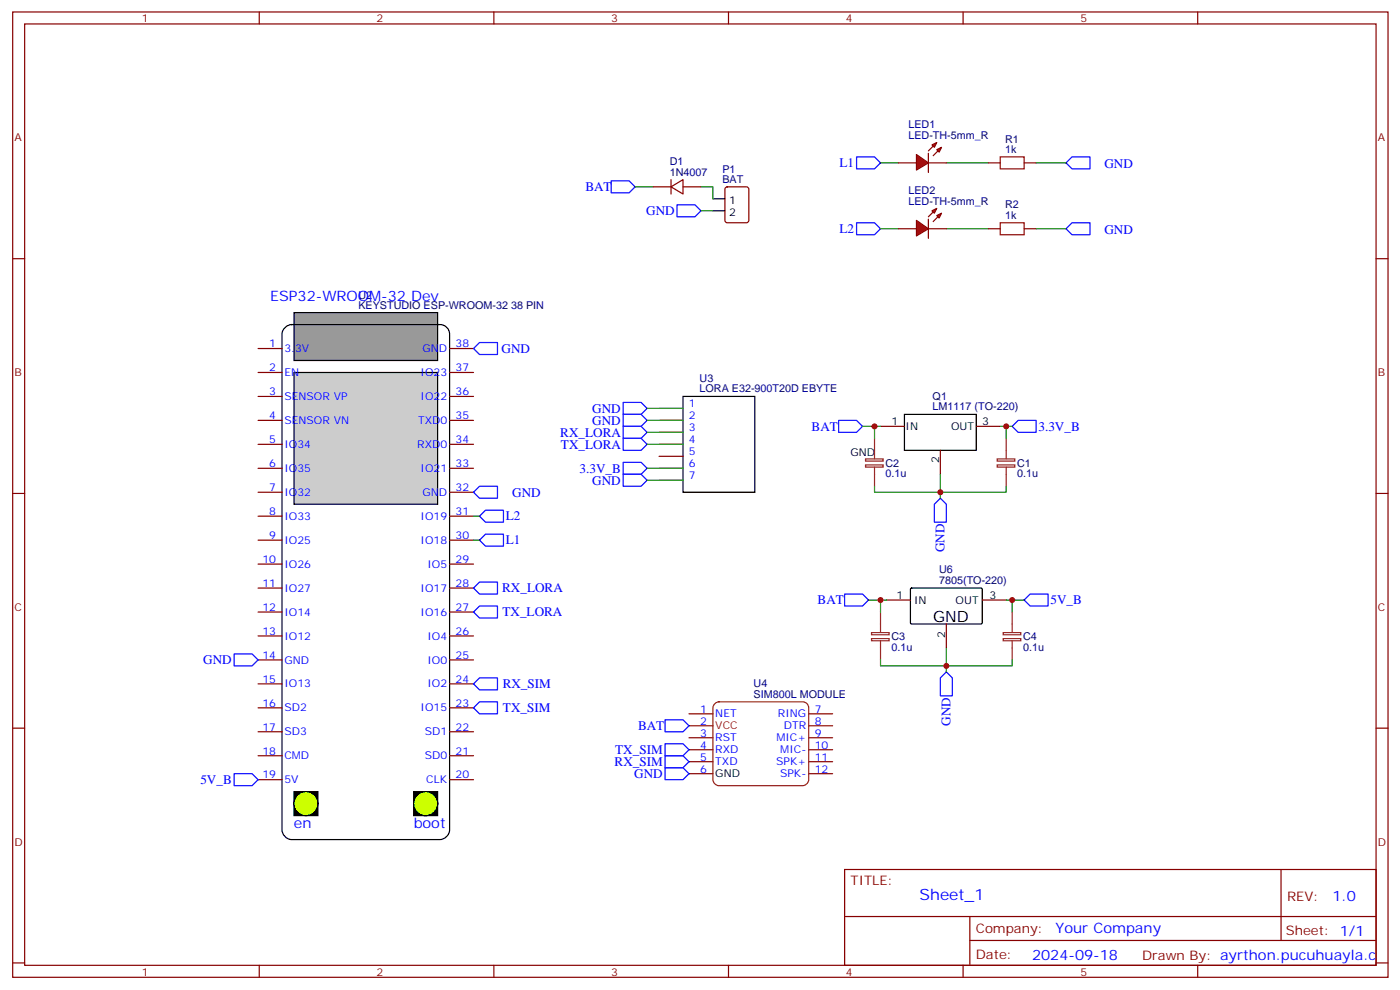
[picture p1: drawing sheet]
<svg xmlns="http://www.w3.org/2000/svg" width="413mm" height="292mm" viewBox="0 0 413 292" stroke-linecap="round" stroke-linejoin="round" font-family="sans-serif">
<g fill="none" stroke="#870000" stroke-width=".35">
<path d="M3.7 3.5h405.4v284.4h-405.4zM7.3 7.1h398.3v277.2h-398.3zM76.4 3.5v3.6M145.6 3.5v3.6M214.7 3.5v3.6M283.8 3.5v3.6M353 3.5v3.6M3.7 76.2h3.6M405.6 76.2h3.5M3.7 145.3h3.6M405.6 145.3h3.5M3.7 214.5h3.6"/>
<path d="M405.6 214.5h3.5M248.9 256.1h156.7v28.2h-156.7zM377.5 256.1l.1 20.9M249 270h156.4M285.8 277h119.6M285.8 270v14.1M3.7 283.6h3.6M76.4 284.3v3.6M145.6 284.3v3.6M214.7 284.3v3.6M283.8 284.3v3.6M353 284.3v3.6"/>
<path d="M405.6 283.6h3.5"/>
</g>
<path d="M86.6 92.1h42.4v14.1h-42.4z" fill="#999" stroke="#000" stroke-width=".35"/>
<path d="M86.6 109.7h42.4v38.8h-42.4z" fill="#ccc" stroke="#000" stroke-width=".35"/>
<path d="M83.8 96.7a2.99 2.99 0 0 1 2.1-1.1h43.8a2.82 2.82 0 0 1 2.8 2.8v146.1a3 3 0 0 1-2.8 2.8h-43.8a3 3 0 0 1-2.8-2.8v-146.1l.1-.6z" fill="none" stroke="#000" stroke-width=".35"/>
<g fill="none" stroke="#870000" stroke-width=".35">
<path d="M76.1 102.7h7M76.1 109.7h7M76.1 116.8h7M132.5 102.7h7.1M132.5 109.7h7.1M132.5 116.8h7.1M76.1 123.8h7M76.1 130.9h7M76.1 137.9h7M132.5 123.8h7.1M132.5 130.9h7.1M132.5 137.9h7.1"/>
<path d="M76.1 145h7M76.1 152h7M76.1 159.1h7M132.5 145h7.1M132.5 152h7.1M132.5 159.1h7.1M76.1 166.2h7M76.1 173.2h7M132.5 166.2h7.1M132.5 173.2h7.1M76.1 180.3h7M76.1 187.3h7"/>
<path d="M76.1 194.4h7M132.5 180.3h7.1M132.5 187.3h7.1M132.5 194.4h7.1M76.1 201.4h7M76.1 208.5h7M76.1 215.5h7M132.5 201.4h7.1M132.5 208.5h7.1M132.5 215.5h7.1M76.1 222.6h7M76.1 229.7h7"/>
<path d="M132.5 222.6h7.1M132.5 229.7h7.1"/>
</g>
<path d="M86.6 233.2h7.1v7h-7.1z" fill="#000" stroke="#000" stroke-width=".35"/>
<g fill="#cf0" stroke="#000" stroke-width=".35">
<circle cx="90.2" cy="236.7" r="3.5"/>
<circle cx="125.4" cy="236.7" r="3.5"/>
</g>
<path d="M121.9 233.2h7.1v7h-7.1z" fill="#000" stroke="#000" stroke-width=".35"/>
<circle cx="125.4" cy="236.7" r="3.5" fill="#cf0" stroke="#000" stroke-width=".35"/>
<path d="M210.1 58.6h3.5M210.1 62.1h3.5M201.3 116.8h21.2v28.2h-21.2zM266.6 122.1h21.1v10.5h-21.1zM268.4 173.4l.3-.2 20.6 .1 .2 .3-.1 10-.3 .2-20.6-.1-.2-.3z" fill="none" stroke="#000" stroke-width=".35"/>
<g fill="none" stroke="#870000" stroke-width=".35">
<path d="M213.9 55.2l.4-.2h5.7l.6 .5 .1 9.4-.5 .7h-5.9l-.6-.4-.1-9.5zM291.3 48h3.5M301.8 48h3.6M291.3 67.4h3.5M301.8 67.4h3.6M194.2 137.9h7.1M194.2 134.4h7.1M194.2 130.9h7.1M194.2 127.4h7.1M194.2 123.8h7.1M194.2 120.3h7.1M259.5 125.6h7.1"/>
<path d="M277.1 132.6v7.1M287.7 125.6h7.1M194.2 141.5h7.1M261.3 176.7h7M289.5 176.7h7M278.9 183.8v7.1"/>
</g>
<g fill="none" stroke="#00f" stroke-width=".35">
<path d="M180.1 53.3h5.3l1.8 1.7-1.8 1.8h-5.3zM252.4 46.2h5.3l1.8 1.8-1.8 1.7h-5.3zM314.2 48l1.7-1.8h5.3v3.5h-5.3zM199.5 60.3h5.3l1.8 1.8-1.8 1.8h-5.3zM252.4 65.6h5.3l1.8 1.8-1.8 1.7h-5.3zM315.9 65.6h5.3v3.5h-5.3l-1.7-1.7zM141.3 100.9h5.3v3.5h-5.3l-1.7-1.7zM183.7 118.5h5.2l1.8 1.8-1.8 1.8h-5.2zM183.7 122.1h5.2l1.8 1.7-1.8 1.8h-5.2zM183.7 125.6h5.2l1.8 1.8-1.8 1.7h-5.2zM183.7 129.1h5.2l1.8 1.8-1.8 1.7h-5.2zM183.7 136.2h5.2l1.8 1.7-1.8 1.8h-5.2z"/>
<path d="M183.7 139.7h5.2l1.8 1.8-1.8 1.7h-5.2zM247.2 123.8h5.2l1.8 1.8-1.8 1.8h-5.2zM298.3 125.6l1.8-1.8h5.3v3.6h-5.3zM139.6 145l1.7-1.8h5.3v3.6h-5.3zM141.3 159.1l1.8-1.8h5.3v3.6h-5.3zM141.3 152l1.8-1.7h5.3v3.5h-5.3zM277.1 146.8l1.8 1.7v5.3h-3.5v-5.3zM141.3 171.4h5.3v3.6h-5.3l-1.7-1.8zM248.9 175h5.3l1.8 1.7-1.8 1.8h-5.3zM301.8 176.7l1.8-1.7h5.3v3.5h-5.3zM69 192.6h5.3l1.8 1.8-1.8 1.7h-5.3zM139.6 180.3l1.7-1.8h5.3v3.5h-5.3z"/>
<path d="M141.3 199.7h5.3v3.5h-5.3l-1.7-1.8zM278.9 197.9l1.8 1.8v5.3h-3.6v-5.3zM141.3 206.7h5.3v3.6h-5.3l-1.7-1.8zM69 227.9h5.3l1.8 1.8-1.8 1.7h-5.3z"/>
</g>
<g fill="none" stroke="#008700" stroke-width=".35">
<path d="M187.2 55h5.3M206.6 55h3.5v3.6M259.5 48h5.3M278.9 48h12.4M305.4 48h8.8M206.6 62.1h3.5M259.5 67.4h5.3M278.9 67.4h12.4M305.4 67.4h8.8M190.7 127.4h10.6M190.7 130.9h10.6M190.7 137.9h10.6"/>
<path d="M254.2 125.6h5.3M257.7 125.6v3.5M277.1 139.7v7.1M294.8 125.6h3.5M296.5 125.6v3.5M139.6 152h1.7M139.6 159.1h1.7M190.7 141.5h10.6M257.7 143.2v1.8h38.8v-1.8M256 176.7h5.3M259.5 176.7v3.6M296.5 176.7h5.3"/>
<path d="M298.3 176.7v3.6M259.5 194.4v1.7h38.8v-1.7M278.9 190.9v7"/>
</g>
<g fill="none" stroke="#8c2424" stroke-width=".35">
<path d="M255.1 135.2h5.2v.6h-5.2zM255.1 136.9h5.2v.7h-5.2zM257.7 129.1v6M257.7 137.6v5.6M293.9 135.2h5.2v.6h-5.2zM293.9 136.9h5.2v.7h-5.2zM296.5 129.1v6M296.5 137.6v5.6M256.9 186.3h5.1v.7h-5.1zM256.9 188.1h5.1v.6h-5.1zM259.5 180.3v6M259.5 188.7v5.7"/>
<path d="M295.7 186.3h5.1v.7h-5.1zM295.7 188.1h5.1v.6h-5.1zM298.3 180.3v6M298.3 188.7v5.7"/>
</g>
<path d="M294.8 46.2h7v3.5h-7zM294.8 65.6h7v3.5h-7z" fill="none" stroke="#a10000" stroke-width=".35"/>
<g fill="#f00" stroke="#870000" stroke-width=".35">
<path d="M270.1 45.5l3.5 2.5-3.5 2.1z"/>
<path d="M273.6 45.2v5.6z"/>
</g>
<g fill="#870000" stroke="#870000" stroke-width=".35">
<path d="M273.6 44.4l1.4-1.4z"/>
<path d="M275 45.9l1.4-1.5z"/>
</g>
<g fill="#f00" stroke="#870000" stroke-width=".35">
<path d="M274.7 42.7l1.4-.7-.7 1.4z"/>
<path d="M276.1 44.1l1.4-.7-.7 1.4z"/>
</g>
<path d="M264.8 48h5.3M273.6 48h5.3" fill="none" stroke="#870000" stroke-width=".35"/>
<g fill="#f00" stroke="#870000" stroke-width=".35">
<path d="M270.1 64.9l3.5 2.5-3.5 2.1z"/>
<path d="M273.6 64.6v5.6z"/>
</g>
<g fill="#870000" stroke="#870000" stroke-width=".35">
<path d="M273.6 63.9l1.4-1.5z"/>
<path d="M275 65.3l1.4-1.4z"/>
</g>
<g fill="#f00" stroke="#870000" stroke-width=".35">
<path d="M274.7 62.1l1.4-.7-.7 1.4z"/>
<path d="M276.1 63.5l1.4-.7-.7 1.4z"/>
</g>
<g fill="none" stroke="#870000" stroke-width=".35">
<path d="M192.5 55h5.3M197.8 55l3.5-2.1v4.2zM197.8 52.9v4.2M201.3 55h5.3M264.8 67.4h5.3M273.6 67.4h5.3M203.1 210.3h7M203.1 213.8h7M203.1 217.3h7M238.3 210.3h7.1M238.3 213.8h7.1M238.3 217.3h7.1"/>
<path d="M203.1 220.8h7M203.1 224.4h7M203.1 227.9h7M238.3 220.8h7.1M238.3 224.4h7.1M238.3 227.9h7.1"/>
</g>
<path d="M190.7 120.3h10.6M190.7 123.8h10.6" fill="none" stroke="#008700" stroke-width=".35"/>
<path d="M210.7 207.2l1.2-.5h24.7a1.76 1.76 0 0 1 1.7 1.8v21.2a1.89 1.89 0 0 1-1.7 1.7h-24.7a1.89 1.89 0 0 1-1.8-1.7v-21.2z" fill="none" stroke="#930" stroke-width=".35"/>
<path d="M196 219.1h5.3l1.8 1.7-1.8 1.8h-5.3zM196 212h5.3l1.8 1.8-1.8 1.7h-5.3zM196 226.1h5.3l1.8 1.8-1.8 1.8h-5.3zM196 222.6h5.3l1.8 1.8-1.8 1.7h-5.3z" fill="none" stroke="#00f" stroke-width=".35"/>
<g fill="#c00">
<circle cx="257.7" cy="125.6" r=".88"/>
<circle cx="277.1" cy="145" r=".88"/>
<circle cx="296.5" cy="125.6" r=".88"/>
<circle cx="259.5" cy="176.7" r=".88"/>
<circle cx="278.9" cy="196.1" r=".88"/>
<circle cx="298.3" cy="176.7" r=".88"/>
</g>
<text font-size="4.6" x="275" y="183.1">GND</text>
<text font-size="4.6" fill="#00f" x="271" y="265.1">Sheet_1</text>
<g font-size="4.2" fill="#00f">
<text x="79.6" y="88.5">ESP32-WROOM-32 Dev</text>
<text x="86.6" y="243.8">en</text>
<text x="121.9" y="243.8">boot</text>
<text x="392.7" y="265.4">1.0</text>
<text x="311.1" y="274.9">Your Company</text>
<text x="304.2" y="282.7">2024-09-18</text>
</g>
<g font-size="3.9" fill="#00f">
<text x="247.4" y="49.2">L1</text>
<text x="325.5" y="49.4">GND</text>
<text x="172.5" y="56.3">BAT</text>
<text x="190.4" y="63.3">GND</text>
<text x="247.4" y="68.6">L2</text>
<text x="325.5" y="68.8">GND</text>
<text x="147.8" y="103.9">GND</text>
<text x="174.6" y="121.5">GND</text>
<text x="174.6" y="125.1">GND</text>
<text x="165.1" y="128.6">RX_LORA</text>
<text x="239.2" y="126.8">BAT</text>
<text x="306.1" y="126.8">3.3V_B</text>
<text x="165.3" y="132.1">TX_LORA</text>
<text x="170.8" y="139.2">3.3V_B</text>
<text x="174.6" y="142.7">GND</text>
<text x="151" y="146.3">GND</text>
<text x="149.1" y="153.3">L2</text>
<text x="149.1" y="160.4">L1</text>
<text x="278.4" y="162.7" transform="rotate(-90 278.4 162.7)">GND</text>
<text x="148" y="174.5">RX_LORA</text>
<text x="241" y="178">BAT</text>
<text x="309.6" y="178">5V_B</text>
<text x="148.1" y="181.5">TX_LORA</text>
<text x="59.9" y="195.6">GND</text>
<text x="148.1" y="202.7">RX_SIM</text>
<text x="148.2" y="209.8">TX_SIM</text>
<text x="188" y="215.1">BAT</text>
<text x="280.2" y="213.8" transform="rotate(-90 280.2 213.8)">GND</text>
<text x="181.1" y="225.6">RX_SIM</text>
<text x="181.3" y="222.1">TX_SIM</text>
<text x="59.1" y="230.9">5V_B</text>
<text x="186.9" y="229.1">GND</text>
</g>
<g font-size="3.9" fill="#800">
<text x="250.7" y="260.7">TITLE:</text>
<text x="379.3" y="265.4">REV:</text>
<text x="287.6" y="274.9">Company:</text>
<text x="379" y="275.5">Sheet: 1/1</text>
<text x="287.6" y="282.6">Date:</text>
<text x="336.6" y="282.7">Drawn By: ayrthon.pucuhuayla.c</text>
</g>
<g font-size="3.2" fill="#800">
<text x="41.8" y="6.5">1</text>
<text x="111" y="6.5">2</text>
<text x="180.1" y="6.5">3</text>
<text x="249.3" y="6.5">4</text>
<text x="318.4" y="6.5">5</text>
<text x="4.3" y="41.6">A</text>
<text x="406.1" y="41.6">A</text>
<text x="4.3" y="110.8">B</text>
<text x="406.1" y="110.8">B</text>
<text x="4.3" y="179.9">C</text>
<text x="406.1" y="179.9">C</text>
<text x="4.3" y="249.1">D</text>
<text x="406.1" y="249.1">D</text>
<text x="41.8" y="287.3">1</text>
<text x="111" y="287.3">2</text>
<text x="180.1" y="287.3">3</text>
<text x="249.3" y="287.3">4</text>
<text x="318.4" y="287.3">5</text>
</g>
<g font-size="3.2" fill="#000080">
<text x="267.7" y="40.9">LED-TH-5mm_R</text>
<text x="267.7" y="37.7">LED1</text>
<text x="296.2" y="45.2">1k</text>
<text x="296.2" y="42">R1</text>
<text x="197.4" y="51.9">1N4007</text>
<text x="197.4" y="48.7">D1</text>
<text x="212.9" y="54">BAT</text>
<text x="212.9" y="51">P1</text>
<text x="267.7" y="57.1">LED2</text>
<text x="267.7" y="60.3">LED-TH-5mm_R</text>
<text x="296.2" y="64.6">1k</text>
<text x="296.2" y="61.4">R2</text>
<text x="105.6" y="88">U2</text>
<text x="105.6" y="91">KEYSTUDIO ESP-WROOM-32 38 PIN</text>
<text x="206.2" y="112.5">U3</text>
<text x="206.2" y="115.5">LORA E32-900T20D EBYTE</text>
<text x="274.9" y="117.8">Q1</text>
<text x="274.9" y="120.8">LM1117 (TO-220)</text>
<text x="261" y="137.4">C2</text>
<text x="299.8" y="137.4">C1</text>
<text x="261" y="140.5">0.1u</text>
<text x="299.8" y="140.5">0.1u</text>
<text x="276.8" y="172.1">7805(TO-220)</text>
<text x="276.8" y="168.9">U6</text>
<text x="262.7" y="191.6">0.1u</text>
<text x="262.7" y="188.6">C3</text>
<text x="301.6" y="191.6">0.1u</text>
<text x="301.6" y="188.6">C4</text>
<text x="222.1" y="202.4">U4</text>
<text x="222.1" y="205.6">SIM800L MODULE</text>
</g>
<g font-size="3.2">
<text x="214.9" y="60">1</text>
<text x="214.9" y="63.5">2</text>
<text x="262.8" y="125.2">1</text>
<text x="289.5" y="125.2">3</text>
<text x="266.9" y="126.6">IN</text>
<text x="280.3" y="126.6">OUT</text>
<text x="250.7" y="134.4">GND</text>
<text x="276.8" y="136.4" transform="rotate(-90 276.8 136.4)">2</text>
<text x="264.2" y="176.4">1</text>
<text x="269.4" y="177.8">IN</text>
<text x="281.7" y="177.8">OUT</text>
<text x="291.6" y="176.4">3</text>
<text x="278.6" y="187.9" transform="rotate(-90 278.6 187.9)">2</text>
<text x="210.8" y="229">GND</text>
</g>
<g font-size="3.2" fill="#00f">
<text x="79.3" y="102.3">1</text>
<text x="83.8" y="103.7">3.3V</text>
<text x="124.5" y="103.7">GND</text>
<text x="134.3" y="102.3">38</text>
<text x="79.3" y="109.4">2</text>
<text x="83.8" y="110.8">EN</text>
<text x="123.9" y="110.8">IO23</text>
<text x="134.3" y="109.4">37</text>
<text x="79.3" y="116.4">3</text>
<text x="83.8" y="117.8">SENSOR VP</text>
<text x="123.9" y="117.8">IO22</text>
<text x="134.3" y="116.4">36</text>
<text x="203.1" y="119.9">1</text>
<text x="79.3" y="123.5">4</text>
<text x="83.8" y="124.9">SENSOR VN</text>
<text x="123.2" y="124.9">TXD0</text>
<text x="134.3" y="123.5">35</text>
<text x="203.1" y="123.5">2</text>
<text x="79.3" y="130.5">5</text>
<text x="83.8" y="131.9">IO34</text>
<text x="123" y="131.9">RXD0</text>
<text x="134.3" y="130.5">34</text>
<text x="203.1" y="130.5">4</text>
<text x="203.1" y="127">3</text>
<text x="79.3" y="137.6">6</text>
<text x="134.3" y="137.6">33</text>
<text x="203.1" y="137.6">6</text>
<text x="203.1" y="134.1">5</text>
<text x="83.8" y="139">IO35</text>
<text x="123.9" y="139">IO21</text>
<text x="203.1" y="141.1">7</text>
<text x="79.3" y="144.6">7</text>
<text x="83.8" y="146">IO32</text>
<text x="124.5" y="146">GND</text>
<text x="134.3" y="144.6">32</text>
<text x="79.3" y="151.7">8</text>
<text x="83.8" y="153.1">IO33</text>
<text x="123.9" y="153.1">IO19</text>
<text x="134.3" y="151.7">31</text>
<text x="79.3" y="158.7">9</text>
<text x="83.8" y="160.2">IO25</text>
<text x="123.9" y="160.2">IO18</text>
<text x="134.3" y="158.7">30</text>
<text x="77.3" y="165.8">10</text>
<text x="83.8" y="167.2">IO26</text>
<text x="125.9" y="167.2">IO5</text>
<text x="134.3" y="165.8">29</text>
<text x="77.3" y="172.9">11</text>
<text x="134.3" y="172.9">28</text>
<text x="77.3" y="179.9">12</text>
<text x="83.8" y="174.3">IO27</text>
<text x="123.9" y="174.3">IO17</text>
<text x="134.3" y="179.9">27</text>
<text x="83.8" y="181.3">IO14</text>
<text x="123.9" y="181.3">IO16</text>
<text x="77.3" y="187">13</text>
<text x="83.8" y="188.4">IO12</text>
<text x="125.9" y="188.4">IO4</text>
<text x="134.3" y="187">26</text>
<text x="77.3" y="194">14</text>
<text x="83.8" y="195.4">GND</text>
<text x="125.9" y="195.4">IO0</text>
<text x="134.3" y="194">25</text>
<text x="77.3" y="201.1">15</text>
<text x="83.8" y="202.5">IO13</text>
<text x="125.9" y="202.5">IO2</text>
<text x="134.3" y="201.1">24</text>
<text x="77.3" y="208.1">16</text>
<text x="83.8" y="209.5">SD2</text>
<text x="123.9" y="209.5">IO15</text>
<text x="134.3" y="208.1">23</text>
<text x="206.3" y="209.9">1</text>
<text x="240.1" y="209.9">7</text>
<text x="77.3" y="215.2">17</text>
<text x="134.3" y="215.2">22</text>
<text x="206.3" y="213.4">2</text>
<text x="210.8" y="211.3">NET</text>
<text x="229.3" y="211.3">RING</text>
<text x="231" y="214.8">DTR</text>
<text x="240.1" y="213.4">8</text>
<text x="83.8" y="216.6">SD3</text>
<text x="125.2" y="216.6">SD1</text>
<text x="206.3" y="217">3</text>
<text x="206.3" y="220.5">4</text>
<text x="210.8" y="218.4">RST</text>
<text x="210.8" y="221.9">RXD</text>
<text x="228.8" y="218.4">MIC+</text>
<text x="230" y="221.9">MIC-</text>
<text x="240.1" y="217">9</text>
<text x="240.1" y="220.5">10</text>
<text x="77.3" y="222.2">18</text>
<text x="83.8" y="223.7">CMD</text>
<text x="125.2" y="223.7">SD0</text>
<text x="134.3" y="222.2">21</text>
<text x="206.3" y="224">5</text>
<text x="206.3" y="227.5">6</text>
<text x="210.8" y="225.4">TXD</text>
<text x="228.8" y="225.4">SPK+</text>
<text x="240.1" y="224">11</text>
<text x="240.1" y="227.5">12</text>
<text x="77.3" y="229.3">19</text>
<text x="83.8" y="230.7">5V</text>
<text x="125.6" y="230.7">CLK</text>
<text x="134.3" y="229.3">20</text>
<text x="229.9" y="229">SPK-</text>
</g>
<text font-size="3.2" fill="#f00" x="210.8" y="214.8">VCC</text>
</svg>
